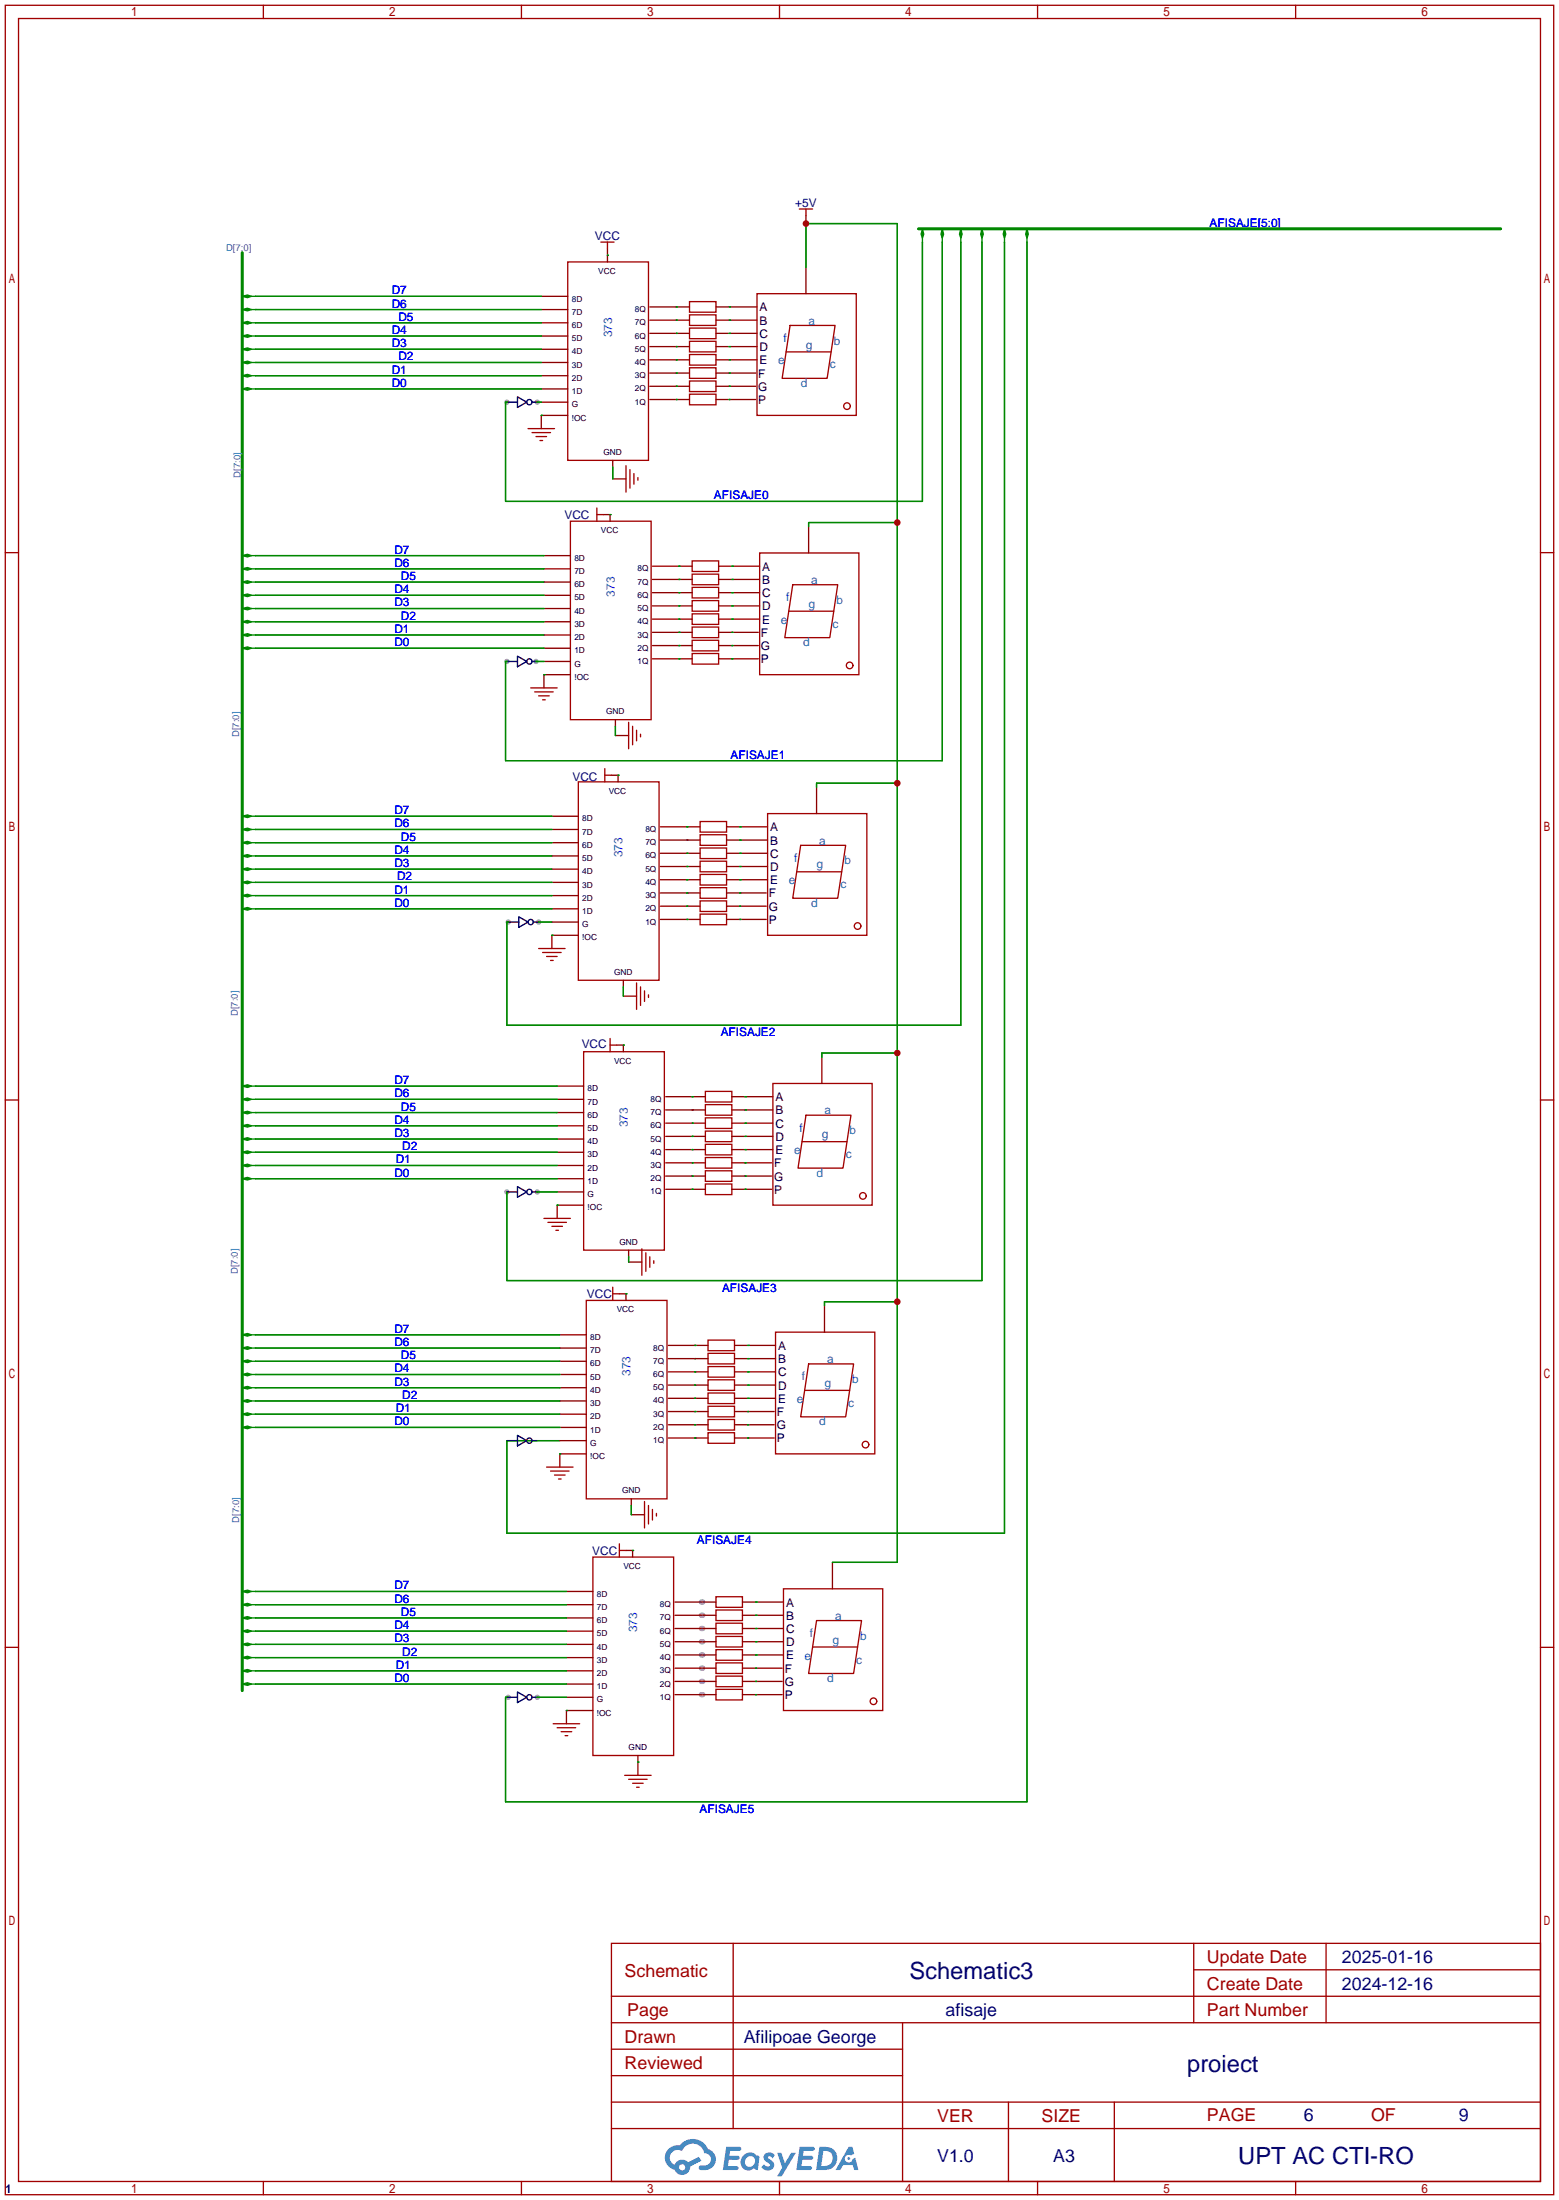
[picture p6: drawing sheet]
<svg xmlns="http://www.w3.org/2000/svg" width="299mm" height="422mm" viewBox="0 0 299 422" stroke-linecap="round" stroke-linejoin="round" font-family="sans-serif">
<g fill="#999">
<circle cx="134.6" cy="325.4" r=".51"/>
<circle cx="134.6" cy="322.8" r=".51"/>
<circle cx="134.6" cy="320.3" r=".51"/>
<circle cx="134.6" cy="317.8" r=".51"/>
<circle cx="134.6" cy="315.2" r=".51"/>
<circle cx="134.6" cy="312.7" r=".51"/>
<circle cx="134.6" cy="310.1" r=".51"/>
<circle cx="134.6" cy="307.6" r=".51"/>
<circle cx="134.9" cy="307.6" r=".51"/>
<circle cx="134.9" cy="312.7" r=".51"/>
<circle cx="134.9" cy="315.2" r=".51"/>
<circle cx="134.9" cy="317.8" r=".51"/>
<circle cx="134.9" cy="320.3" r=".51"/>
<circle cx="134.9" cy="322.8" r=".51"/>
<circle cx="134.9" cy="325.4" r=".51"/>
<circle cx="134.9" cy="310.1" r=".51"/>
<circle cx="97.5" cy="177" r=".51"/>
<circle cx="97.3" cy="228.9" r=".51"/>
<circle cx="97.5" cy="325.9" r=".51"/>
<circle cx="97.3" cy="77.2" r=".51"/>
<circle cx="97.3" cy="127" r=".51"/>
<circle cx="103.1" cy="325.9" r=".51"/>
<circle cx="103.1" cy="228.9" r=".51"/>
<circle cx="103.4" cy="177" r=".51"/>
<circle cx="102.9" cy="127" r=".51"/>
<circle cx="103.1" cy="77.2" r=".51"/>
</g>
<g fill="none" stroke="#a10000" stroke-width=".25">
<path d="M1 1h297.2v420.4h-297.2zM3.6 3.6h292.1v415.2h-292.1zM50.5 1v2.6M100.1 1v2.6M149.6 1v2.6M199.1 1v2.6M248.7 1v2.6M1 106.1h2.6M295.7 106.1h2.5M1 211.2h2.6M295.7 211.2h2.5M1 316.3h2.6"/>
<path d="M295.7 316.3h2.5M117.3 373.1h178.4v45.7h-178.4zM140.7 373.1v35.6M229.1 373.1v15.3M229.1 378.2h66.6M254.5 373.1v15.3M117.3 393.4h55.9M117.3 388.4h178.4M117.3 398.5h55.9M117.3 383.3h178.4M173.2 388.4v30.4M50.5 418.8v2.6"/>
<path d="M100.1 418.8v2.6M117.3 408.7h178.4M117.3 403.6h178.4M149.6 418.8v2.6M193.5 403.6v15.2M199.1 418.8v2.6M213.9 403.6v15.2M248.7 418.8v2.6"/>
</g>
<g fill="#5487ff">
<path d="M146.9 413.5a1.3 1.3 0 0 1 1.8 .3l-.4 .6a.54 .54 0 0 0-.9-.2l.1 .2a1.58 1.58 0 0 1 1.1 1.6 1.43 1.43 0 0 1-2.5 .1l.5-.6a.64 .64 0 0 0 .5 .5 .64 .64 0 0 0 .7-.3l-.2-.2a1.35 1.35 0 0 1-.9-1.8z"/>
<path d="M149.1 413.3h.9l.6 2 1.2-2h.9l-2.7 4.6h-.9l1-1.7z"/>
<path d="M139.4 412.2h1.6a1.31 1.31 0 0 1 1.2 .2 .4 .4 0 0 1-.3 .6h-1.8l-.1 .9h1.6a.4 .4 0 0 1 .4 .4 .4 .4 0 0 1-.4 .4h-1.7l-.2 1.2h.8a1.23 1.23 0 0 1 1.2 .2 .39 .39 0 0 1-.3 .6h-2.7z"/>
<path d="M153.5 412.2h1.6a1.32 1.32 0 0 1 1.2 .2 .39 .39 0 0 1-.3 .6h-1.8l-.1 .9h1.7a.4 .4 0 0 1 .3 .4 .4 .4 0 0 1-.4 .4h-1.7l-.2 1.2h.8a1.23 1.23 0 0 1 1.2 .2 .39 .39 0 0 1-.3 .6h-2.7z"/>
<path d="M162.9 412.2h.7l.4 1.3-.7 .4a.75 .75 0 0 0-1.1 .3 .75 .75 0 0 0 .5 1 .75 .75 0 0 0 .9-.7l.5-.2 .7 2.3h-.9l-.2-.9h-1.9l-.5 .9h-.9z"/>
<path d="M157.3 412.2l-.7 4.5h1.5a2.27 2.27 0 0 0 2.6-2.3 2.27 2.27 0 0 0-2.7-2.2zM158 413a1.5 1.5 0 0 1 1.8 1.5 1.5 1.5 0 0 1-1.9 1.4h-.3z"/>
<path d="M142.7 413.8a1.6 1.6 0 0 0-.4 2.2 1.6 1.6 0 0 0 2.2 .5l.2-.2 .8 .4 .3-2.5-.2-.3h-.4a1.58 1.58 0 0 0-2.5-.1zM143.3 414.3a.99 .99 0 0 1 1.6 .3 .99 .99 0 0 1-.9 1.4 .94 .94 0 0 1-1-.5 .94 .94 0 0 1 .3-1.2z"/>
<path d="M128.3 412.6a2.37 2.37 0 0 0 1.2 4 1.54 1.54 0 0 0 1.7 1 1.54 1.54 0 0 0 1.3-1.6l2.1-1.1-.5-.8-2 1.1a1.57 1.57 0 0 0-2.6 .4 1.5 1.5 0 0 1-.8-2.1 1.5 1.5 0 0 1 2.2-.5 2.23 2.23 0 0 1 2.3-1.4 2.23 2.23 0 0 1 2 1.8 1.16 1.16 0 0 1 1.2 1.1 1.16 1.16 0 0 1-1.1 1.2h-.6a.47 .47 0 0 0-.6 .4 .47 .47 0 0 0 .4 .6 2.19 2.19 0 0 0 2.4-.8 2.19 2.19 0 0 0 .1-2.5l-1.1-.8a3.2 3.2 0 0 0-5.5-.7l-1.1 .1zM130.4 416.1a.58 .58 0 0 1 1.1 0 .58 .58 0 0 1-1.1 0z"/>
<circle cx="162.9" cy="414.4" r=".28"/>
</g>
<g fill="none" stroke="#008700" stroke-width=".25">
<path d="M48.3 56.9h55.6M48.3 59.4h55.6M116.6 49h.1M129.8 58.9h.1M140 58.9h.2M154.7 42.7v8.6M154.7 42.9h17.5v257.1h-12.4M177 45.7v50.6h-80v-19.1h.3M180.8 45.7v100.3h-83.8v-19h.3M184.4 45.7v151.1h-87.1v-19.8h.2M188.5 45.7v200.2h-91.2v-17M192.8 45.7v248.7h-95.5v-17.8h10.1"/>
<path d="M197.1 45.7v300.2h-100.1v-20h.5M48.3 62h55.6M48.3 64.5h55.6M48.3 67.1h55.6M48.3 69.6h55.6M48.3 72.1h55.6M48.3 74.7h55.6M103.1 77.2h.8M103.9 79.8h.1M129.8 64h.1M129.8 66.5h.1M129.8 69.1h.1"/>
<path d="M129.8 71.6h.1M129.8 74.2h.1M129.8 76.7h.1M129.8 61.5h.1M140 71.6h.1M140 74.2h.1M140 76.7h.1M140 61.5h.2M140 64h.2M140 66.5h.2M140 69.1h.2M117.1 98.8h.1"/>
<path d="M117.6 89.7v2.2M48.3 106.7h56.1M48.3 109.2h56.1M48.3 111.8h56.1M48.3 114.3h56.1M48.3 116.8h56.1M48.3 119.4h56.1M130.3 108.7h.1M130.3 111.3h.1M130.3 113.8h.1M130.3 118.9h.1M130.3 116.3h.1"/>
<path d="M140.5 108.7h.2M140.5 111.3h.2M140.5 113.8h.2M140.5 116.3h.2M140.5 118.9h.2M172.2 100.3h-17v.8M48.3 121.9h56.1M48.3 124.5h56.1M102.9 127h1.5M104.4 129.5h.1M118.1 139.4v1.8M130.3 121.4h.1"/>
<path d="M130.3 124h.1M130.3 126.5h.1M140.5 121.4h.1M140.5 124h.1M140.5 126.5h.1M48.3 156.7h57.6M48.3 159.3h57.6M118.6 148.8h.1M131.8 158.7h.1M142 158.7h.2M172.2 150.4h-15.5v.7M48.3 161.8h57.6"/>
<path d="M48.3 164.3h57.6M48.3 166.9h57.6M48.3 172h57.6M48.3 174.5h57.6M48.3 169.4h57.6M103.4 177h2.5M105.9 179.6h.1M131.8 163.8h.1M131.8 166.4h.1M131.8 168.9h.1M131.8 171.4h.1M131.8 174h.1"/>
<path d="M131.8 176.5h.1M131.8 161.3h.1M142 171.4h.1M142 174h.1M142 176.5h.1M142 161.3h.2M142 163.8h.2M142 166.4h.2M142 168.9h.2M119.6 189.5v1.8M48.3 208.5h58.6M48.3 211.1h58.6"/>
<path d="M48.3 213.6h58.6M48.3 216.2h58.6M48.3 218.7h58.6M119.6 200.7h.1M132.8 210.6h.1M132.8 215.6h.1M132.8 218.2h.1M132.8 213.1h.1M143 210.6h.3M143 213.1h.3M143 215.6h.3M143 218.2h.3"/>
<path d="M172.2 202.2h-14.5v.7M48.3 221.2h58.6M48.3 223.8h58.6M48.3 226.3h58.6M103.1 228.9h3.8M106.9 231.4h.1M132.8 220.7h.1M132.8 223.3h.1M132.8 225.8h.1M132.8 228.3h.1M143 223.3h.1M143 225.8h.1"/>
<path d="M143 228.3h.1M143 220.7h.3M48.3 256.3h59.1M48.3 258.8h59.1M120.1 248.4h.1M120.6 241.3v1M133.3 258.3h.1M143.5 258.3h.3M172.2 249.9h-14v.8M48.3 261.4h59.1M48.3 263.9h59.1M48.3 266.4h59.1"/>
<path d="M48.3 269h59.1M48.3 271.5h59.1M48.3 274.1h59.1M107.4 279.1h.1M133.3 263.4h.1M133.3 265.9h.1M133.3 268.5h.1M133.3 271h.1M133.3 273.6h.1M133.3 276.1h.1M133.3 260.9h.1M143.5 271h.1"/>
<path d="M143.5 273.6h.1M143.5 276.1h.1M143.5 260.9h.3M143.5 263.4h.3M143.5 265.9h.3M143.5 268.5h.3M121.2 289.1v1.7M121.4 297.7h.1M48.3 305.6h60.4M48.3 308.1h60.4M48.3 310.6h60.4M48.3 313.2h60.4"/>
<path d="M48.3 315.7h60.4M48.3 318.3h60.4M145 307.6h.3M145 310.1h.3M145 312.7h.3M145 315.2h.3M145 317.8h.3M48.3 320.8h60.4M48.3 323.3h60.4M103.1 325.9h5.6M108.7 328.4h.1M122.4 338.3h.1"/>
<path d="M145 320.3h.1M145 322.8h.1M145 325.4h.1"/>
</g>
<g fill="none" stroke="#870000" stroke-width=".25">
<path d="M103.9 59.4h5.1M103.9 56.9h5.1M116.6 47.8v2.5M124.7 58.9h7.6M137.4 58.9h2.6M140.2 58.9h5.1M154.7 41.4v1.3M154.7 51.3v5.1M103.9 77.2h5.1M103.9 74.7h5.1M103.9 72.1h5.1M103.9 69.6h5.1"/>
<path d="M103.9 67.1h5.1M103.9 64.5h5.1M103.9 62h5.1M109 79.8h-5.1v2.5M124.7 61.5h7.6M124.7 64h7.6M124.7 66.5h7.6M124.7 69.1h7.6M124.7 71.6h7.6M124.7 74.2h7.6M124.7 76.7h7.6M137.4 61.5h2.6"/>
<path d="M137.4 64h2.6M137.4 66.5h2.6M137.4 69.1h2.6M137.4 71.6h7.6M137.4 74.2h7.6M137.4 76.7h7.6M140.2 61.5h5.1M140.2 64h5.1M140.2 66.5h5.1M140.2 69.1h5.1M115.8 98.8h1.3v1.3M117.6 88.4v1.3"/>
<path d="M117.6 91.9h2.5M104.4 119.4h5.1M104.4 116.8h5.1M104.4 114.3h5.1M104.4 111.8h5.1M104.4 109.2h5.1M104.4 106.7h5.1M125.2 108.7h7.6M125.2 111.3h7.6M125.2 113.8h7.6M125.2 116.3h7.6M125.2 118.9h7.6"/>
<path d="M137.9 108.7h2.6M137.9 111.3h2.6M137.9 113.8h2.6M137.9 116.3h2.6M137.9 118.9h2.6M140.7 108.7h5.1M140.7 111.3h5.1M140.7 113.8h5.1M140.7 116.3h5.1M140.7 118.9h5.1M155.2 101.1v5.1M104.4 127h5.1"/>
<path d="M104.4 124.5h5.1M104.4 121.9h5.1M109.5 129.5h-5.1v2.6M118.1 138.2v1.2M125.2 121.4h7.6M125.2 124h7.6M125.2 126.5h7.6M137.9 121.4h7.6M137.9 124h7.6M137.9 126.5h7.6M105.9 159.3h5.1M105.9 156.7h5.1"/>
<path d="M117.3 148.8h1.3v1.3M118.1 141.2h2.5M126.7 158.7h7.7M139.4 158.7h2.6M142.2 158.7h5.1M156.7 151.1v5.1M105.9 177h5.1M105.9 174.5h5.1M105.9 172h5.1M105.9 169.4h5.1M105.9 166.9h5.1M105.9 164.3h5.1"/>
<path d="M105.9 161.8h5.1M111 179.6h-5.1v2.5M126.7 176.5h7.7M126.7 174h7.7M126.7 171.4h7.7M126.7 168.9h7.7M126.7 166.4h7.7M126.7 163.8h7.7M126.7 161.3h7.7M139.4 176.5h7.7M139.4 174h7.7M139.4 171.4h7.7"/>
<path d="M139.4 168.9h2.6M139.4 166.4h2.6M139.4 163.8h2.6M139.4 161.3h2.6M142.2 168.9h5.1M142.2 166.4h5.1M142.2 163.8h5.1M142.2 161.3h5.1M119.6 188.2v1.3M119.6 191.3h2.6M106.9 218.7h5.1M106.9 216.2h5.1"/>
<path d="M106.9 213.6h5.1M106.9 211.1h5.1M106.9 208.5h5.1M118.4 200.7h1.2v1.2M127.8 218.2h7.6M127.8 215.6h7.6M127.8 213.1h7.6M127.8 210.6h7.6M140.5 218.2h2.5M140.5 215.6h2.5M140.5 213.1h2.5M140.5 210.6h2.5"/>
<path d="M143.3 218.2h5M143.3 215.6h5M143.3 213.1h5M143.3 210.6h5M157.7 202.9v5.1M106.9 228.9h5.1M106.9 226.3h5.1M106.9 223.8h5.1M106.9 221.2h5.1M112 231.4h-5.1v2.5M127.8 228.3h7.6M127.8 225.8h7.6"/>
<path d="M127.8 223.3h7.6M127.8 220.7h7.6M140.5 228.3h7.6M140.5 225.8h7.6M140.5 223.3h7.6M140.5 220.7h2.5M143.3 220.7h5M107.4 258.8h5.1M107.4 256.3h5.1M118.9 248.4h1.2v1.3M120.6 240v1.3M120.6 242.3h2.6"/>
<path d="M128.3 258.3h7.6M141 258.3h2.5M143.8 258.3h5M158.2 250.7v5.1M107.4 276.6h5.1M107.4 274.1h5.1M107.4 271.5h5.1M107.4 269h5.1M107.4 266.4h5.1M107.4 263.9h5.1M107.4 261.4h5.1M112.5 279.1h-5.1v2.6"/>
<path d="M128.3 276.1h7.6M128.3 273.6h7.6M128.3 271h7.6M128.3 268.5h7.6M128.3 265.9h7.6M128.3 263.4h7.6M128.3 260.9h7.6M141 276.1h7.6M141 273.6h7.6M141 271h7.6M141 268.5h2.5M141 265.9h2.5"/>
<path d="M141 263.4h2.5M141 260.9h2.5M143.8 268.5h5M143.8 265.9h5M143.8 263.4h5M143.8 260.9h5M120.1 297.7h1.3v1.3M121.2 287.8v1.3M121.2 290.8h2.5M159.8 300v5.1M108.7 318.3h5.1M108.7 315.7h5.1"/>
<path d="M108.7 313.2h5.1M108.7 310.6h5.1M108.7 308.1h5.1M108.7 305.6h5.1M129.5 317.8h5.1M129.5 315.2h5.1M129.5 312.7h5.1M129.5 310.1h5.1M129.5 307.6h5.1M134.9 317.8h2.5M134.9 315.2h2.5M134.9 312.7h2.5"/>
<path d="M134.9 310.1h2.5M134.9 307.6h2.5M142.5 317.8h2.5M142.5 315.2h2.5M142.5 312.7h2.5M142.5 310.1h2.5M142.5 307.6h2.5M145.3 317.8h5.1M145.3 315.2h5.1M145.3 312.7h5.1M145.3 310.1h5.1M145.3 307.6h5.1"/>
<path d="M108.7 325.9h5.1M108.7 323.3h5.1M108.7 320.8h5.1M113.8 328.4h-5.1v2.6M122.4 337.1v3.8M129.5 325.4h5.1M129.5 322.8h5.1M129.5 320.3h5.1M134.9 325.4h2.5M134.9 322.8h2.5M134.9 320.3h2.5M142.5 325.4h7.6"/>
<path d="M142.5 322.8h7.6M142.5 320.3h7.6"/>
</g>
<g fill="none" stroke="#a10000" stroke-width=".25">
<path d="M109 50.3h15.5v38.1h-15.5zM115.3 46.5h2.6M116.6 46.5v1.3M132.3 57.9h5.1v2h-5.1zM145.3 56.4h19v23.4h-19zM153.4 40.1h2.6M154.7 40.1v1.3M132.3 63h5.1v2h-5.1zM132.3 65.5h5.1v2.1h-5.1zM132.3 68.1h5.1v2h-5.1zM132.3 70.6h5.1v2h-5.1zM132.3 73.2h5.1v2h-5.1z"/>
<path d="M132.3 75.7h5.1v2h-5.1zM132.3 60.5h5.1v2h-5.1zM150.9 67.6h8.6M151.6 62.5h8.7l-1.6 10.1h-8.6zM101.3 82.3h5.1M102.1 83.1h3.6M102.9 83.8h2M103.6 84.6h.5M114.6 97.5v2.6M114.6 98.8h1.2M120.1 89.4v5.1M120.9 90.2v3.5"/>
<path d="M121.7 90.9v2.1M122.4 91.7v.5M109.5 100.1h15.5v38.1h-15.5zM132.8 107.7h5.1v2h-5.1zM132.8 110.2h5.1v2.1h-5.1zM132.8 112.8h5.1v2h-5.1zM132.8 115.3h5.1v2h-5.1zM132.8 117.9h5.1v2h-5.1zM145.8 106.2h19v23.3h-19zM151.4 117.3h8.6M152.1 112.3h8.7l-1.5 10.1h-8.7zM101.9 132.1h5"/>
<path d="M102.6 132.8h3.6M103.4 133.6h2M104.1 134.4h.5M120.6 138.7v5.1M121.4 139.4v3.6M132.8 120.4h5.1v2h-5.1zM132.8 122.9h5.1v2.1h-5.1zM132.8 125.5h5.1v2h-5.1zM111 150.1h15.5v38.1h-15.5zM116.1 147.6v2.5M116.1 148.8h1.2M122.2 140.2v2"/>
<path d="M122.9 141v.5M134.4 157.7h5v2.1h-5zM147.3 156.2h19.1v23.4h-19.1zM134.4 162.8h5v2h-5zM134.4 165.4h5v2h-5zM134.4 167.9h5v2h-5zM134.4 170.4h5v2.1h-5zM134.4 173h5v2h-5zM134.4 175.5h5v2h-5zM134.4 160.3h5v2h-5zM152.9 167.4h8.6M153.7 162.3h8.6l-1.5 10.2h-8.7z"/>
<path d="M103.4 182.1h5.1M104.1 182.9h3.6M104.9 183.6h2M105.7 184.4h.5M117.1 199.4v2.5M122.2 188.7v5.1M122.9 189.5v3.5M123.7 190.2v2.1M124.5 191v.5M112 201.9h15.5v38.1h-15.5zM117.1 200.7h1.3M135.4 209.5h5.1v2.1h-5.1z"/>
<path d="M135.4 214.6h5.1v2.1h-5.1zM135.4 217.2h5.1v2h-5.1zM135.4 219.7h5.1v2h-5.1zM135.4 212.1h5.1v2h-5.1zM148.3 208h19.1v23.4h-19.1zM153.9 219.2h8.7M154.7 214.1h8.6l-1.5 10.2h-8.6zM104.4 233.9h5.1M105.2 234.7h3.5M105.9 235.5h2M106.7 236.2h.5M123.2 239.8v5.1"/>
<path d="M135.4 222.2h5.1v2.1h-5.1zM135.4 224.8h5.1v2h-5.1zM135.4 227.3h5.1v2.1h-5.1zM112.5 249.7h15.5v38.1h-15.5zM117.6 247.1v2.6M117.6 248.4h1.3M124 240.5v3.6M124.7 241.3v2M125.5 242.1v.5M135.9 257.3h5.1v2h-5.1zM135.9 259.8h5.1v2.1h-5.1zM148.8 255.8h19.1v23.3h-19.1z"/>
<path d="M135.9 262.4h5.1v2h-5.1zM135.9 264.9h5.1v2.1h-5.1zM135.9 267.5h5.1v2h-5.1zM135.9 270h5.1v2h-5.1zM135.9 272.5h5.1v2.1h-5.1zM135.9 275.1h5.1v2h-5.1zM154.4 267h8.7M155.2 261.9h8.6l-1.5 10.1h-8.6zM104.9 281.7h5.1M105.7 282.4h3.5M106.4 283.2h2.1M107.2 284h.5"/>
<path d="M113.8 299h15.5v38.1h-15.5zM118.9 296.4v2.6M118.9 297.7h1.2M123.7 288.3v5.1M124.5 289.1v3.5M125.2 289.8v2M126 290.6v.5M137.4 306.6h5.1v2h-5.1zM137.4 311.7h5.1v2h-5.1zM137.4 314.2h5.1v2h-5.1zM137.4 316.7h5.1v2.1h-5.1zM137.4 319.3h5.1v2h-5.1z"/>
<path d="M137.4 309.1h5.1v2h-5.1zM150.4 305.1h19v23.3h-19zM156 316.2h8.6M156.7 311.1h8.7l-1.6 10.2h-8.6zM106.2 331h5.1M106.9 331.7h3.6M107.7 332.5h2M108.5 333.2h.5M137.4 321.8h5.1v2h-5.1zM137.4 324.4h5.1v2h-5.1zM119.9 340.9h5.1M120.6 341.6h3.6"/>
<path d="M121.4 342.4h2M122.2 343.2h.5"/>
<circle cx="162.6" cy="78" r=".63"/>
<circle cx="163.1" cy="127.8" r=".63"/>
<circle cx="164.6" cy="177.8" r=".63"/>
<circle cx="165.6" cy="229.6" r=".63"/>
<circle cx="166.1" cy="277.4" r=".63"/>
<circle cx="167.6" cy="326.6" r=".63"/>
</g>
<g fill="#008700" stroke="#008700" stroke-width=".25">
<path d="M46.5 56.9l1-.3 .8 .3-.8 .2z"/>
<path d="M46.5 59.4l1-.2 .8 .2-.8 .3z"/>
<path d="M46.5 62l1-.3 .8 .3-.8 .2z"/>
<path d="M46.5 64.5l1-.2 .8 .2-.8 .3z"/>
<path d="M46.5 67.1l1-.3 .8 .3-.8 .2z"/>
<path d="M46.5 69.6l1-.3 .8 .3-.8 .2z"/>
<path d="M46.5 72.1l1-.2 .8 .2-.8 .3z"/>
<path d="M46.5 74.7l1-.3 .8 .3-.8 .2z"/>
<path d="M46.5 106.7l1-.3 .8 .3-.8 .2z"/>
<path d="M46.5 109.2l1-.2 .8 .2-.8 .3z"/>
<path d="M46.5 111.8l1-.3 .8 .3-.8 .2z"/>
<path d="M46.5 114.3l1-.3 .8 .3-.8 .3z"/>
<path d="M46.5 116.8l1-.2 .8 .2-.8 .3z"/>
<path d="M46.5 119.4l1-.3 .8 .3-.8 .2z"/>
<path d="M46.5 121.9l1-.2 .8 .2-.8 .3z"/>
<path d="M46.5 124.5l1-.3 .8 .3-.8 .2z"/>
<path d="M46.5 156.7l1-.2 .8 .2-.8 .3z"/>
<path d="M46.5 159.3l1-.3 .8 .3-.8 .2z"/>
<path d="M46.5 161.8l1-.3 .8 .3-.8 .3z"/>
<path d="M46.5 164.3l1-.2 .8 .2-.8 .3z"/>
<path d="M46.5 166.9l1-.3 .8 .3-.8 .2z"/>
<path d="M46.5 172l1-.3 .8 .3-.8 .2z"/>
<path d="M46.5 174.5l1-.3 .8 .3-.8 .3z"/>
<path d="M46.5 208.5l1-.2 .8 .2-.8 .3z"/>
<path d="M46.5 211.1l1-.3 .8 .3-.8 .2z"/>
<path d="M46.5 213.6l1-.2 .8 .2-.8 .3z"/>
<path d="M46.5 216.2l1-.3 .8 .3-.8 .2z"/>
<path d="M46.5 218.7l1-.3 .8 .3-.8 .2z"/>
<path d="M46.5 221.2l1-.2 .8 .2-.8 .3z"/>
<path d="M46.5 223.8l1-.3 .8 .3-.8 .2z"/>
<path d="M46.5 226.3l1-.2 .8 .2-.8 .3z"/>
<path d="M46.5 256.3l1-.3 .8 .3-.8 .2z"/>
<path d="M46.5 258.8l1-.2 .8 .2-.8 .3z"/>
<path d="M46.5 261.4l1-.3 .8 .3-.8 .2z"/>
<path d="M46.5 263.9l1-.2 .8 .2-.8 .3z"/>
<path d="M46.5 266.4l1-.2 .8 .2-.8 .3z"/>
<path d="M46.5 269l1-.3 .8 .3-.8 .2z"/>
<path d="M46.5 271.5l1-.2 .8 .2-.8 .3z"/>
<path d="M46.5 274.1l1-.3 .8 .3-.8 .2z"/>
<path d="M46.5 305.6l1-.3 .8 .3-.8 .2z"/>
<path d="M46.5 308.1l1-.3 .8 .3-.8 .3z"/>
<path d="M46.5 310.6l1-.2 .8 .2-.8 .3z"/>
<path d="M46.5 313.2l1-.3 .8 .3-.8 .2z"/>
<path d="M46.5 315.7l1-.2 .8 .2-.8 .3z"/>
<path d="M46.5 318.3l1-.3 .8 .3-.8 .2z"/>
<path d="M46.5 320.8l1-.3 .8 .3-.8 .3z"/>
<path d="M46.5 323.3l1-.2 .8 .2-.8 .3z"/>
<path d="M46.5 169.4l1-.2 .8 .2-.8 .3z"/>
<path d="M180.8 43.9l.3 1.1-.3 .7-.2-.7z"/>
<path d="M177 43.9l.3 1.1-.3 .7-.2-.7z"/>
<path d="M197.1 43.9l.3 1.1-.3 .7-.3-.7z"/>
<path d="M192.8 43.9l.2 1.1-.2 .7-.3-.7z"/>
<path d="M188.5 43.9l.2 1.1-.2 .7-.3-.7z"/>
<path d="M184.4 43.9l.3 1.1-.3 .7-.3-.7z"/>
</g>
<g fill="none" stroke="#000" stroke-width=".25">
<path d="M97.3 77.2h2M99.3 76.2l1.8 1-1.8 1zM102.1 77.2h1M97.3 127h2M99.3 126l1.8 1-1.8 1zM102.1 127h1M97.5 177h2.1M99.6 176l1.7 1-1.7 1.1zM102.4 177h1M97.3 228.9h2M99.3 227.8l1.8 1.1-1.8 1zM102.1 228.9h1"/>
<path d="M97.3 276.6h2M99.3 275.6l1.8 1-1.8 1zM102.1 276.6h1M97.3 325.9h2M99.3 324.9l1.8 1-1.8 1zM102.1 325.9h1"/>
<circle cx="101.6" cy="77.2" r=".51"/>
<circle cx="101.6" cy="127" r=".51"/>
<circle cx="101.9" cy="177" r=".51"/>
<circle cx="101.6" cy="228.9" r=".51"/>
<circle cx="101.6" cy="276.6" r=".51"/>
<circle cx="101.6" cy="325.9" r=".51"/>
</g>
<path d="M46.5 48.5v276.1M176.3 43.9h111.7" fill="none" stroke="#008700" stroke-width=".51"/>
<g fill="#c00">
<circle cx="154.7" cy="42.9" r=".63"/>
<circle cx="172.2" cy="100.3" r=".63"/>
<circle cx="172.2" cy="150.4" r=".63"/>
<circle cx="172.2" cy="202.2" r=".63"/>
<circle cx="172.2" cy="249.9" r=".63"/>
</g>
<g font-size="4.6" fill="#000080">
<text x="174.5" y="380">Schematic3</text>
<text x="227.9" y="397.7">proiect</text>
<text x="237.7" y="415.5">UPT AC CTI-RO</text>
</g>
<g font-size="3.4" fill="#a00000">
<text x="231.6" y="377">Update Date</text>
<text x="119.9" y="379.5">Schematic</text>
<text x="231.6" y="382.1">Create Date</text>
<text x="120.4" y="387.1">Page</text>
<text x="231.6" y="387.1">Part Number</text>
<text x="119.9" y="392.2">Drawn</text>
<text x="119.9" y="397.3">Reviewed</text>
<text x="179.9" y="407.5">VER</text>
<text x="199.9" y="407.5">SIZE</text>
<text x="231.6" y="407.2">PAGE</text>
<text x="263.1" y="407.2">OF</text>
</g>
<g font-size="3.4" fill="#000080">
<text x="257.6" y="377">2025-01-16</text>
<text x="257.6" y="382.1">2024-12-16</text>
<text x="181.5" y="387.1">afisaje</text>
<text x="142.7" y="392.2">Afilipoae George</text>
<text x="250.3" y="407.2">6</text>
<text x="280" y="407.2">9</text>
<text x="179.9" y="415.1">V1.0</text>
<text x="202.1" y="415.1">A3</text>
</g>
<g font-size="2.3" fill="#000080">
<text x="152.6" y="39.7">+5V</text>
<text x="114.2" y="46.1">VCC</text>
<text x="108.3" y="99.7">VCC</text>
<text x="109.9" y="150">VCC</text>
<text x="111.6" y="201.3">VCC</text>
<text x="112.7" y="249.3">VCC</text>
<text x="113.7" y="298.6">VCC</text>
<text x="1" y="421">1</text>
</g>
<g font-size="2.3" fill="#00f">
<text x="232.2" y="43.6">AFISAJE[5:0]</text>
<text x="75.2" y="56.5">D7</text>
<text x="75.2" y="59">D6</text>
<text x="75.2" y="64.1">D4</text>
<text x="76.5" y="61.6">D5</text>
<text x="75.2" y="66.7">D3</text>
<text x="75.2" y="71.7">D1</text>
<text x="76.5" y="69.2">D2</text>
<text x="75.2" y="74.3">D0</text>
<text x="137" y="95.9">AFISAJE0</text>
<text x="75.7" y="106.3">D7</text>
<text x="75.7" y="108.8">D6</text>
<text x="75.7" y="113.9">D4</text>
<text x="77" y="111.4">D5</text>
<text x="75.7" y="116.4">D3</text>
<text x="77" y="119">D2</text>
<text x="75.7" y="121.5">D1</text>
<text x="75.7" y="124.1">D0</text>
<text x="140.2" y="145.7">AFISAJE1</text>
<text x="75.7" y="156.3">D7</text>
<text x="75.7" y="158.9">D6</text>
<text x="77" y="161.4">D5</text>
<text x="75.7" y="163.9">D4</text>
<text x="75.7" y="166.5">D3</text>
<text x="75.7" y="171.6">D1</text>
<text x="76.2" y="169">D2</text>
<text x="75.7" y="174.1">D0</text>
<text x="138.3" y="199">AFISAJE2</text>
<text x="75.7" y="208.1">D7</text>
<text x="75.7" y="210.7">D6</text>
<text x="75.7" y="215.8">D4</text>
<text x="77" y="213.2">D5</text>
<text x="75.7" y="218.3">D3</text>
<text x="77.2" y="220.8">D2</text>
<text x="75.7" y="225.9">D0</text>
<text x="75.9" y="223.4">D1</text>
<text x="138.6" y="248">AFISAJE3</text>
<text x="75.7" y="255.9">D7</text>
<text x="75.7" y="258.4">D6</text>
<text x="75.7" y="263.5">D4</text>
<text x="77" y="261">D5</text>
<text x="75.7" y="266.1">D3</text>
<text x="77.2" y="268.6">D2</text>
<text x="75.7" y="273.7">D0</text>
<text x="75.9" y="271.1">D1</text>
<text x="133.8" y="296.5">AFISAJE4</text>
<text x="75.7" y="305.2">D7</text>
<text x="75.7" y="307.7">D6</text>
<text x="77" y="310.3">D5</text>
<text x="75.7" y="312.8">D4</text>
<text x="75.7" y="315.3">D3</text>
<text x="77.2" y="317.9">D2</text>
<text x="75.7" y="323">D0</text>
<text x="75.9" y="320.4">D1</text>
<text x="134.3" y="348.1">AFISAJE5</text>
</g>
<g font-size="2.3">
<text x="145.8" y="59.8">A</text>
<text x="145.8" y="62.3">B</text>
<text x="145.8" y="64.9">C</text>
<text x="145.8" y="67.4">D</text>
<text x="145.8" y="69.9">E</text>
<text x="145.5" y="72.5">F</text>
<text x="145.5" y="75">G</text>
<text x="145.5" y="77.6">P</text>
<text x="146.3" y="109.6">A</text>
<text x="146.3" y="112.1">B</text>
<text x="146.3" y="114.6">C</text>
<text x="146.3" y="117.2">D</text>
<text x="146.3" y="119.7">E</text>
<text x="146" y="122.3">F</text>
<text x="146" y="124.8">G</text>
<text x="146" y="127.3">P</text>
<text x="147.8" y="159.6">A</text>
<text x="147.8" y="162.1">B</text>
<text x="147.8" y="164.7">C</text>
<text x="147.8" y="167.2">D</text>
<text x="147.6" y="172.3">F</text>
<text x="147.8" y="169.8">E</text>
<text x="147.6" y="174.8">G</text>
<text x="147.6" y="177.4">P</text>
<text x="148.8" y="211.4">A</text>
<text x="148.8" y="214">B</text>
<text x="148.8" y="216.5">C</text>
<text x="148.8" y="219">D</text>
<text x="148.8" y="221.6">E</text>
<text x="148.6" y="224.1">F</text>
<text x="148.6" y="226.7">G</text>
<text x="148.6" y="229.2">P</text>
<text x="149.4" y="259.2">A</text>
<text x="149.4" y="261.7">B</text>
<text x="149.4" y="264.3">C</text>
<text x="149.4" y="266.8">D</text>
<text x="149.4" y="269.3">E</text>
<text x="149.1" y="271.9">F</text>
<text x="149.1" y="274.4">G</text>
<text x="149.1" y="277">P</text>
<text x="150.9" y="308.5">A</text>
<text x="150.9" y="311">B</text>
<text x="150.9" y="313.5">C</text>
<text x="150.9" y="316.1">D</text>
<text x="150.6" y="321.2">F</text>
<text x="150.6" y="323.7">G</text>
<text x="150.9" y="318.6">E</text>
<text x="150.6" y="326.2">P</text>
</g>
<g font-size="2.3" fill="#33f">
<text x="117.5" y="64.8" transform="rotate(-90 117.5 64.8)">373</text>
<text x="150.4" y="65.6">f</text>
<text x="155.2" y="62.3">a</text>
<text x="149.4" y="70">e</text>
<text x="154.7" y="66.9">g</text>
<text x="159.3" y="70.7">c</text>
<text x="160" y="66.2">b</text>
<text x="153.7" y="74.3">d</text>
<text x="155.7" y="112.1">a</text>
<text x="118" y="114.6" transform="rotate(-90 118 114.6)">373</text>
<text x="149.9" y="119.8">e</text>
<text x="150.9" y="115.4">f</text>
<text x="155.2" y="116.7">g</text>
<text x="160.5" y="115.9">b</text>
<text x="154.2" y="124.1">d</text>
<text x="159.8" y="120.5">c</text>
<text x="119.5" y="164.6" transform="rotate(-90 119.5 164.6)">373</text>
<text x="152.4" y="165.5">f</text>
<text x="156.7" y="166.7">g</text>
<text x="157.2" y="162.2">a</text>
<text x="162.1" y="166">b</text>
<text x="151.4" y="169.8">e</text>
<text x="161.3" y="170.6">c</text>
<text x="155.7" y="174.1">d</text>
<text x="158.2" y="214">a</text>
<text x="120.5" y="216.4" transform="rotate(-90 120.5 216.4)">373</text>
<text x="152.4" y="221.6">e</text>
<text x="153.4" y="217.3">f</text>
<text x="157.7" y="218.6">g</text>
<text x="163.1" y="217.8">b</text>
<text x="156.7" y="225.9">d</text>
<text x="162.3" y="222.4">c</text>
<text x="158.7" y="261.7">a</text>
<text x="121" y="264.2" transform="rotate(-90 121 264.2)">373</text>
<text x="152.9" y="269.4">e</text>
<text x="153.9" y="265">f</text>
<text x="158.2" y="266.3">g</text>
<text x="163.6" y="265.5">b</text>
<text x="157.2" y="273.7">d</text>
<text x="162.8" y="270.1">c</text>
<text x="160.3" y="311">a</text>
<text x="122.3" y="313.4" transform="rotate(-90 122.3 313.4)">373</text>
<text x="155.4" y="314.3">f</text>
<text x="159.8" y="315.6">g</text>
<text x="165.1" y="314.8">b</text>
<text x="154.4" y="318.6">e</text>
<text x="158.7" y="323">d</text>
<text x="164.3" y="319.4">c</text>
</g>
<g font-size="1.8" fill="#36c">
<text x="43.4" y="48.2">D[7:0]</text>
<text x="46.2" y="91.7" transform="rotate(-90 46.2 91.7)">D[7:0]</text>
<text x="45.9" y="141.5" transform="rotate(-90 45.9 141.5)">D[7:0]</text>
<text x="45.7" y="195.1" transform="rotate(-90 45.7 195.1)">D[7:0]</text>
<text x="45.7" y="244.6" transform="rotate(-90 45.7 244.6)">D[7:0]</text>
<text x="45.9" y="292.4" transform="rotate(-90 45.9 292.4)">D[7:0]</text>
</g>
<g font-size="1.6">
<text x="114.8" y="52.6">VCC</text>
<text x="109.7" y="57.9">8D</text>
<text x="121.8" y="59.9">8Q</text>
<text x="109.7" y="65.5">5D</text>
<text x="109.7" y="63">6D</text>
<text x="109.7" y="60.4">7D</text>
<text x="121.8" y="65">6Q</text>
<text x="121.8" y="62.5">7Q</text>
<text x="109.7" y="70.6">3D</text>
<text x="109.7" y="68.1">4D</text>
<text x="121.8" y="70.1">4Q</text>
<text x="121.8" y="67.5">5Q</text>
<text x="109.7" y="75.7">1D</text>
<text x="109.7" y="73.1">2D</text>
<text x="121.8" y="77.7">1Q</text>
<text x="121.8" y="75.2">2Q</text>
<text x="121.8" y="72.6">3Q</text>
<text x="109.7" y="80.8">!OC</text>
<text x="109.7" y="78.2">G</text>
<text x="115.8" y="87.4">GND</text>
<text x="110.2" y="107.7">8D</text>
<text x="115.3" y="102.3">VCC</text>
<text x="110.2" y="112.8">6D</text>
<text x="110.2" y="110.2">7D</text>
<text x="122.3" y="112.2">7Q</text>
<text x="122.3" y="109.7">8Q</text>
<text x="110.2" y="117.8">4D</text>
<text x="110.2" y="115.3">5D</text>
<text x="122.3" y="119.9">4Q</text>
<text x="122.3" y="117.3">5Q</text>
<text x="122.3" y="114.8">6Q</text>
<text x="110.2" y="125.5">1D</text>
<text x="110.2" y="122.9">2D</text>
<text x="110.2" y="120.4">3D</text>
<text x="122.3" y="124.9">2Q</text>
<text x="122.3" y="122.4">3Q</text>
<text x="110.2" y="130.5">!OC</text>
<text x="110.2" y="128">G</text>
<text x="122.3" y="127.5">1Q</text>
<text x="116.3" y="137.1">GND</text>
<text x="116.8" y="152.4">VCC</text>
<text x="111.8" y="160.3">7D</text>
<text x="111.8" y="157.7">8D</text>
<text x="123.9" y="159.7">8Q</text>
<text x="111.8" y="167.9">4D</text>
<text x="111.8" y="165.3">5D</text>
<text x="111.8" y="162.8">6D</text>
<text x="123.9" y="167.4">5Q</text>
<text x="123.9" y="164.8">6Q</text>
<text x="123.9" y="162.3">7Q</text>
<text x="111.8" y="173">2D</text>
<text x="111.8" y="170.4">3D</text>
<text x="123.9" y="172.4">3Q</text>
<text x="123.9" y="169.9">4Q</text>
<text x="111.8" y="178">G</text>
<text x="111.8" y="175.5">1D</text>
<text x="123.9" y="177.5">1Q</text>
<text x="123.9" y="175">2Q</text>
<text x="111.8" y="180.6">!OC</text>
<text x="117.9" y="187.2">GND</text>
<text x="112.8" y="209.5">8D</text>
<text x="117.9" y="204.2">VCC</text>
<text x="112.8" y="214.6">6D</text>
<text x="112.8" y="212.1">7D</text>
<text x="124.9" y="214.1">7Q</text>
<text x="124.9" y="211.6">8Q</text>
<text x="112.8" y="219.7">4D</text>
<text x="112.8" y="217.1">5D</text>
<text x="124.9" y="221.7">4Q</text>
<text x="124.9" y="219.2">5Q</text>
<text x="124.9" y="216.6">6Q</text>
<text x="112.8" y="227.3">1D</text>
<text x="112.8" y="224.8">2D</text>
<text x="112.8" y="222.2">3D</text>
<text x="124.9" y="226.8">2Q</text>
<text x="124.9" y="224.3">3Q</text>
<text x="112.8" y="232.4">!OC</text>
<text x="112.8" y="229.8">G</text>
<text x="124.9" y="229.3">1Q</text>
<text x="118.9" y="239">GND</text>
<text x="118.4" y="251.9">VCC</text>
<text x="113.3" y="257.3">8D</text>
<text x="113.3" y="262.4">6D</text>
<text x="113.3" y="259.8">7D</text>
<text x="125.4" y="261.9">7Q</text>
<text x="125.4" y="259.3">8Q</text>
<text x="113.3" y="270">3D</text>
<text x="113.3" y="267.4">4D</text>
<text x="113.3" y="264.9">5D</text>
<text x="125.4" y="269.5">4Q</text>
<text x="125.4" y="266.9">5Q</text>
<text x="125.4" y="264.4">6Q</text>
<text x="113.3" y="275.1">1D</text>
<text x="113.3" y="272.5">2D</text>
<text x="125.4" y="274.6">2Q</text>
<text x="125.4" y="272">3Q</text>
<text x="113.3" y="280.1">!OC</text>
<text x="113.3" y="277.6">G</text>
<text x="125.4" y="277.1">1Q</text>
<text x="119.4" y="286.7">GND</text>
<text x="119.6" y="301.2">VCC</text>
<text x="114.6" y="311.6">6D</text>
<text x="114.6" y="309.1">7D</text>
<text x="114.6" y="306.6">8D</text>
<text x="126.7" y="311.1">7Q</text>
<text x="126.7" y="308.6">8Q</text>
<text x="114.6" y="316.7">4D</text>
<text x="114.6" y="314.2">5D</text>
<text x="126.7" y="316.2">5Q</text>
<text x="126.7" y="313.7">6Q</text>
<text x="114.6" y="321.8">2D</text>
<text x="114.6" y="319.3">3D</text>
<text x="126.7" y="323.8">2Q</text>
<text x="126.7" y="321.3">3Q</text>
<text x="126.7" y="318.7">4Q</text>
<text x="114.6" y="329.4">!OC</text>
<text x="114.6" y="326.9">G</text>
<text x="114.6" y="324.3">1D</text>
<text x="126.7" y="326.4">1Q</text>
<text x="120.6" y="336">GND</text>
</g>
</svg>
